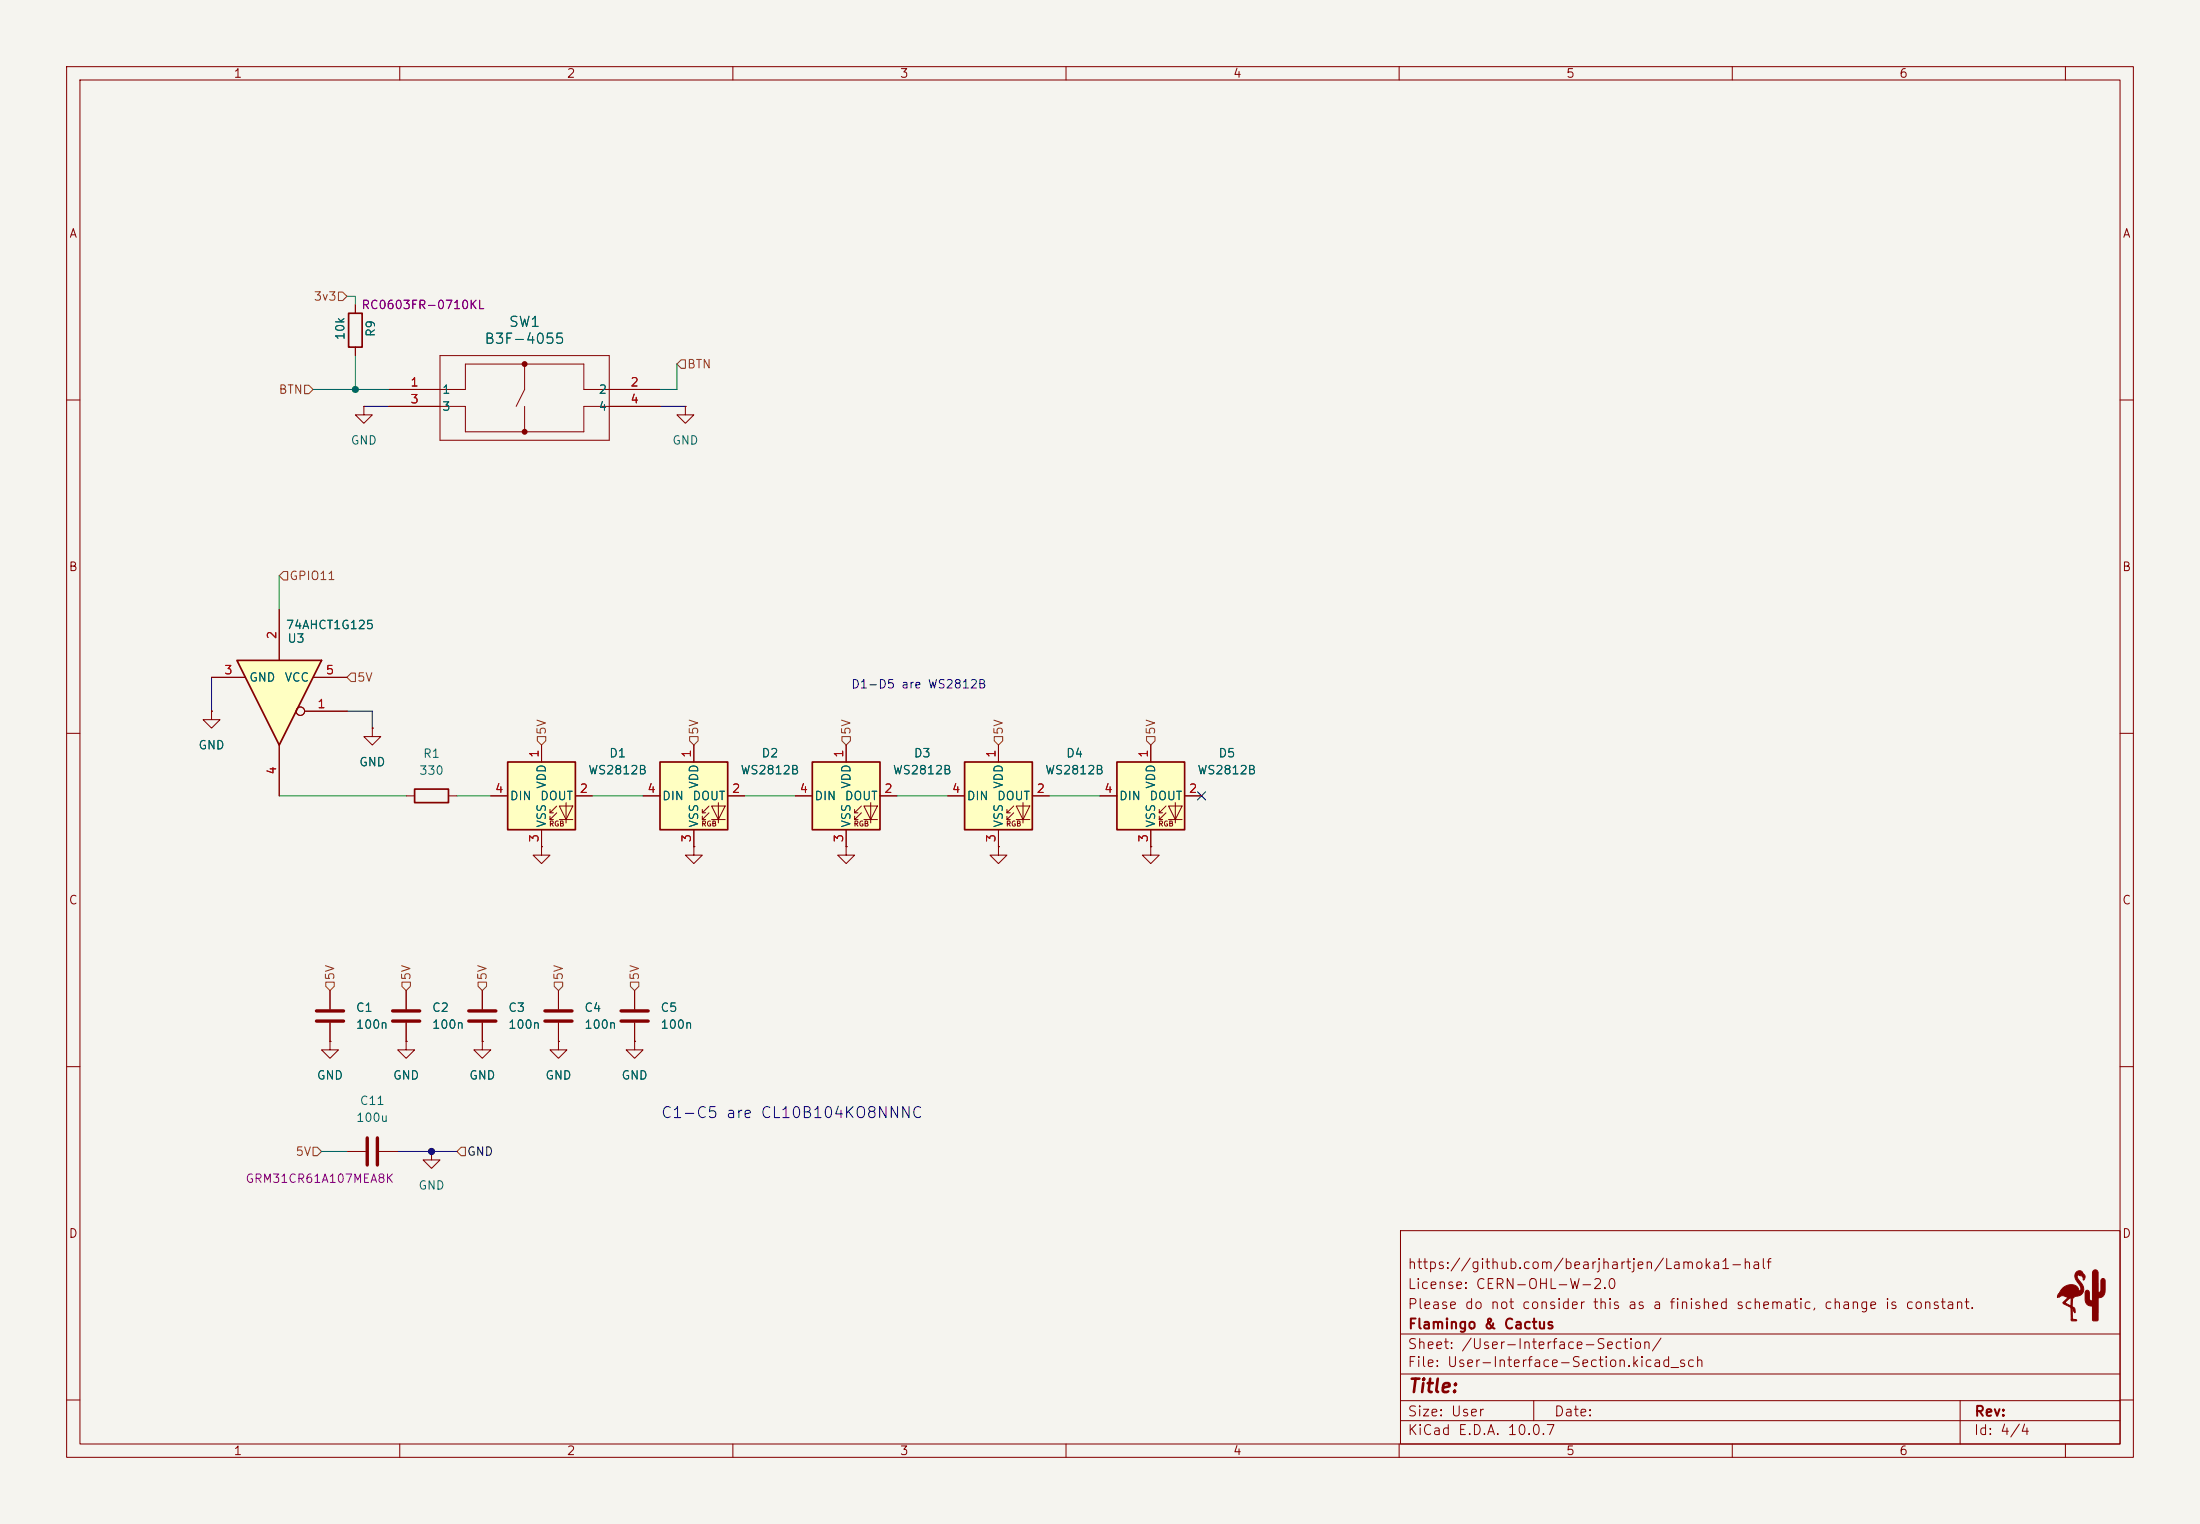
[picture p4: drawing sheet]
<svg xmlns="http://www.w3.org/2000/svg" width="330mm" height="229mm" viewBox="0 0 330 229" stroke-linecap="round" stroke-linejoin="round" font-family="sans-serif">
<path d="M0 0h330.2v228.6h-330.2z" fill="#f5f4ef" stroke="#f5f4ef" stroke-width=".15"/>
<g fill="none" stroke="#840000" stroke-width=".15">
<path d="M10 10h310.2v208.6h-310.2zM12 12h306.2v204.6h-306.2zM60 10v2M110 10v2M160 10v2M210 10v2M260 10v2M310 10v2M53.3 45.7v1.3M53.3 52.1v1.2M10 60h2M54.6 61v1.2h1.3l-1.3 1.3-1.3-1.3h1.3"/>
<path d="M54.6 61h.1M318.2 60h2M10 110h2M318.2 110h2M104.1 127v1.3h1.3l-1.3 1.2-1.2-1.2h1.2M104.1 127h.1M95.2 156.2v1.3h1.3l-1.3 1.3-1.2-1.3h1.2M95.2 156.2h.1M95.2 148.6v2.8M95.2 153.4v2.8M10 160h2M318.2 160h2"/>
<path d="M210.2 184.6h108v32h-108zM10 210h2M60 216.6v2M110 216.6v2M160 216.6v2M210 216.6v2M210.2 213.1h108M210.2 210.1h108M210.2 206.1h108M210.2 200.1h108M230.2 210.1v3M260 216.6v2"/>
<path d="M294.2 210.1v6.5M310 216.6v2M318.2 210h2"/>
</g>
<path d="M52.3 47h2.1v5.1h-2.1z" fill="none" stroke="#840000" stroke-width=".25"/>
<path d="M93.2 151.6h4.1M93.2 153.2h4.1" fill="none" stroke="#840000" stroke-width=".51"/>
<path d="M76.2 114.3h10.2v10.2h-10.2z" fill="#ffffc2"/>
<g fill="none" stroke="#840000" stroke-width=".15">
<path d="M61 119.4h1.2M67.3 119.4h1.3M73.7 119.4h2.5M81.3 111.8v2.5M86.4 119.4h2.5M81.3 124.5v2.5M82.5 121.9h.6M82.5 122.9h.6M83.6 120.9l-1.1 1v-.5M83.6 121.9l-1.1 1v-.5M83.9 120.9h2.1l-1 2zM83.9 122.9h2.1"/>
<path d="M85 120.4v3"/>
</g>
<path d="M62.2 118.4h5.1v2h-5.1zM76.2 114.3h10.2v10.2h-10.2z" fill="none" stroke="#840000" stroke-width=".25"/>
<path d="M35.6 99.1h12.7l-6.4 12.7z" fill="#ffffc2"/>
<path d="M35.6 99.1h12.7l-6.4 12.7z" fill="none" stroke="#840000" stroke-width=".25"/>
<g fill="none" stroke="#840000" stroke-width=".15">
<path d="M58.4 58.4h11.4v-3.8h17.8v3.8h11.5M66 53.3h25.4v12.7h-25.4zM78.7 54.6v3.8l-1.2 2.6M58.4 61h11.4v3.8h17.8v-3.8h11.5M78.7 61v3.8M41.9 91.4v7.7M31.7 106.7v1.3h1.3l-1.3 1.2-1.2-1.2h1.2M31.7 106.7h.1M31.7 101.6h5.1M41.9 111.8v7.6M45.7 106.7h6.4M47 101.6h5.1"/>
<path d="M55.9 109.2v1.3h1.2l-1.2 1.3-1.3-1.3h1.3M55.9 109.2h.1M81.3 127v1.3h1.2l-1.2 1.2-1.3-1.2h1.3M81.3 127h.1M149.9 127v1.3h1.2l-1.2 1.2-1.3-1.2h1.3M149.9 127h.1M49.5 156.2v1.3h1.3l-1.3 1.3-1.2-1.3h1.2M49.5 156.2h.1M49.5 148.6v2.8M49.5 153.4v2.8M61 156.2v1.3h1.2l-1.2 1.3-1.3-1.3h1.3M61 156.2h.1"/>
<path d="M61 148.6v2.8M61 153.4v2.8M72.4 156.2v1.3h1.3l-1.3 1.3-1.3-1.3h1.3M72.4 156.2h.1M72.4 148.6v2.8M72.4 153.4v2.8M83.8 156.2v1.3h1.3l-1.3 1.3-1.3-1.3h1.3M83.8 156.2h.1M83.8 148.6v2.8M83.8 153.4v2.8M52.1 172.7h2.8M56.9 172.7h2.8"/>
<path d="M64.8 172.7v1.3h1.2l-1.2 1.3-1.3-1.3h1.3M64.8 172.7h.1"/>
<circle cx="45.1" cy="106.7" r=".63"/>
</g>
<g fill="none" stroke="#840000" stroke-width=".38">
<circle cx="78.7" cy="54.6" r=".25"/>
<circle cx="78.7" cy="64.8" r=".25"/>
</g>
<path d="M47.5 151.6h4.1M47.5 153.2h4.1M58.9 151.6h4.1M58.9 153.2h4.1M70.4 151.6h4M70.4 153.2h4M81.8 151.6h4.1M81.8 153.2h4.1M55.1 170.7v4.1M56.6 170.7v4.1" fill="none" stroke="#840000" stroke-width=".51"/>
<path d="M99.1 114.3h10.1v10.2h-10.1z" fill="#ffffc2"/>
<g fill="none" stroke="#840000" stroke-width=".15">
<path d="M102.9 61v1.2h1.2l-1.2 1.3-1.3-1.3h1.3M102.9 61h.1M96.5 119.4h2.6M104.1 111.8v2.5M109.2 119.4h2.6M104.1 124.5v2.5M105.4 121.9h.5M105.4 122.9h.5M106.4 120.9l-1 1v-.5M106.4 121.9l-1 1v-.5M106.8 120.9h2l-1 2zM106.8 122.9h2"/>
<path d="M107.8 120.4v3"/>
</g>
<path d="M99.1 114.3h10.1v10.2h-10.1z" fill="none" stroke="#840000" stroke-width=".25"/>
<path d="M167.6 114.3h10.2v10.2h-10.2z" fill="#ffffc2"/>
<g fill="none" stroke="#840000" stroke-width=".15">
<path d="M165.1 119.4h2.5M172.7 111.8v2.5M177.8 119.4h2.5M172.7 127v1.3h1.3l-1.3 1.2-1.3-1.2h1.3M172.7 127h.1M172.7 124.5v2.5M174 121.9h.5M174 122.9h.5M175 120.9l-1 1v-.5M175 121.9l-1 1v-.5M175.4 120.9h2l-1 2zM175.4 122.9h2"/>
<path d="M176.4 120.4v3"/>
</g>
<path d="M167.6 114.3h10.2v10.2h-10.2z" fill="none" stroke="#840000" stroke-width=".25"/>
<path d="M121.9 114.3h10.2v10.2h-10.2z" fill="#ffffc2"/>
<path d="M119.4 119.4h2.5M127 111.8v2.5M132.1 119.4h2.5M127 124.5v2.5M128.3 121.9h.5M128.3 122.9h.5M129.3 120.9l-1 1v-.5M129.3 121.9l-1 1v-.5M129.7 120.9h2l-1 2zM129.7 122.9h2M130.7 120.4v3" fill="none" stroke="#840000" stroke-width=".15"/>
<path d="M121.9 114.3h10.2v10.2h-10.2z" fill="none" stroke="#840000" stroke-width=".25"/>
<g fill="#840000" stroke="#840000" stroke-width=".15">
<path d="M311.6 190.8a.64 .64 0 0 1 1.1 .3l.3 .4-.3 .5v-.3a.82 .82 0 0 0-.9-.4v.4l.5 .7a1.19 1.19 0 0 1 .4 1.4 1.19 1.19 0 0 1-1.3 .7l-.3 .3-.1 1.1 .4 .5v.5l-.2-.2v-.4l-.2-.1 .1 1.6 .3 .1a.18 .18 0 0 1 .2 0 .18 .18 0 0 1 .1 .2h-.8l-.1-2-1.1-.5-.1-.2h.4l.8 .5v-.5a.54 .54 0 0 0-.1-.7l-.7 .7h-.4l.8-.8-.8-.2-.6 .2v-.2l-.2 .2 .2-.5a1.85 1.85 0 0 1 2.8-1l.2 .3a.2 .2 0 0 0 .2 .2 .2 .2 0 0 0 .1-.3l-.1-.4-.3-.5a1.21 1.21 0 0 1-.3-1.6z"/>
<path d="M314.2 190.6a.42 .42 0 0 1 .4-.1 .42 .42 0 0 1 .3 .4v3a.6 .6 0 0 0 .4-.9v-.9a.36 .36 0 0 1 .5-.2 .36 .36 0 0 1 .2 .5v1.2a.93 .93 0 0 1-1.1 1.1v3.3l-.1 .1h-.6l-.1-.1v-2.1a1.15 1.15 0 0 1-1.1-1.5v-.1a.54 .54 0 0 1 .4-.7l.2 .2v1.1l.2 .2h.3v-4.2z"/>
</g>
<path d="M144.8 114.3h10.1v10.2h-10.1z" fill="#ffffc2"/>
<g fill="none" stroke="#840000" stroke-width=".15">
<path d="M53.3 45.7v1.3M53.3 52.1v1.2M58.4 58.4h7.6M91.4 58.4h7.7M58.4 61h7.6M91.4 61h7.7M41.9 91.4v7.7M31.7 106.7h.1M31.7 101.6h5.1M41.9 111.8v7.6M45.7 106.7h6.4M47 101.6h5.1"/>
<path d="M55.9 109.2h.1M73.7 119.4h2.5M81.3 111.8v2.5M86.4 119.4h2.5M96.5 119.4h2.6M104.1 111.8v2.5M109.2 119.4h2.6M119.4 119.4h2.5M127 111.8v2.5M132.1 119.4h2.5M142.2 119.4h2.6M149.9 111.8v2.5"/>
<path d="M154.9 119.4h2.6M165.1 119.4h2.5M172.7 111.8v2.5M177.8 119.4h2.5M81.3 127h.1M81.3 124.5v2.5M104.1 127h.1M104.1 124.5v2.5M127 127v1.3h1.3l-1.3 1.2-1.3-1.2h1.3M127 127h.1M127 124.5v2.5M149.9 127h.1"/>
<path d="M149.9 124.5v2.5M151.1 121.9h.5M151.1 122.9h.5M152.1 120.9l-1 1v-.5M152.1 121.9l-1 1v-.5M152.5 120.9h2.1l-1.1 2zM152.5 122.9h2.1M153.5 120.4v3M172.7 127h.1M172.7 124.5v2.5M49.5 156.2h.1M49.5 148.6v2.8"/>
<path d="M49.5 153.4v2.8M61 156.2h.1M61 148.6v2.8M61 153.4v2.8M72.4 156.2h.1M72.4 148.6v2.8M72.4 153.4v2.8M83.8 156.2h.1M83.8 148.6v2.8M83.8 153.4v2.8M95.2 156.2h.1M95.2 148.6v2.8"/>
<path d="M95.2 153.4v2.8"/>
<circle cx="45.1" cy="106.7" r=".63"/>
</g>
<path d="M144.8 114.3h10.1v10.2h-10.1z" fill="none" stroke="#840000" stroke-width=".25"/>
<g fill="none" stroke="#725600" stroke-width=".15">
<path d="M45.7 57.8h.7l.6 .6-.6 .7h-.7zM50.8 43.8h.6l.7 .7-.7 .6h-.6zM101.6 54.6l.6-.6h.7v1.2h-.7zM42.5 85.7h.7v1.3h-.7l-.6-.6zM52.7 101h.6v1.2h-.6l-.6-.6zM80.6 110.5h1.3v.6l-.6 .7-.7-.7zM103.5 110.5h1.3v.6l-.7 .7-.6-.7zM126.4 110.5h1.2v.6l-.6 .7-.6-.7zM149.2 110.5h1.3v.6l-.6 .7-.7-.7zM172.1 110.5h1.3v.6l-.7 .7-.6-.7zM48.9 147.3h1.3v.7l-.7 .6-.6-.6zM60.3 147.3h1.3v.7l-.6 .6-.7-.6z"/>
<path d="M71.8 147.3h1.2v.7l-.6 .6-.6-.6zM83.2 147.3h1.3v.7l-.7 .6-.6-.6zM94.6 147.3h1.3v.7l-.7 .6-.6-.6zM47 172.1h.6l.7 .6-.7 .7h-.6zM69.2 172.1h.6v1.3h-.6l-.6-.7z"/>
</g>
<path d="M47 58.4h11.4M52.1 44.5h1.2v1.2M53.3 53.3v5.1M101.6 54.6v3.8h-2.5M41.9 86.4v5M41.9 119.4h19.1M68.6 119.4h5.1M88.9 119.4h7.6M111.8 119.4h7.6M134.6 119.4h7.6M157.5 119.4h7.6M48.3 172.7h3.8" fill="none" stroke="#009600" stroke-width=".15"/>
<path d="M54.6 61h3.8M99.1 61h3.8M31.7 101.6v5.1M52.1 106.7h3.8v2.5M59.7 172.7h8.9" fill="none" stroke="#000" stroke-width=".15"/>
<path d="M179.7 118.8l1.2 1.2M180.9 118.8l-1.2 1.2" fill="none" stroke="#000084" stroke-width=".15"/>
<circle cx="53.3" cy="58.4" r=".46" fill="#009600" stroke="#009600" stroke-width=".15"/>
<circle cx="64.8" cy="172.7" r=".46" fill="#000" stroke="#000" stroke-width=".15"/>
<text font-size="2" fill="#840000" x="211.2" y="209.4">Title:</text>
<text font-size="1.7" fill="#0000c2" x="99.1" y="168.1">C1-C5 are CL10B104KO8NNNC</text>
<g font-size="1.5" fill="#006464">
<text x="72.6" y="52">B3F-4055</text>
<text x="76.3" y="49.4">SW1</text>
</g>
<g font-size="1.5" fill="#840000">
<text x="211.2" y="190.7">https://github.com/bearjhartjen/Lamoka1-half</text>
<text x="211.2" y="196.7">Please do not consider this as a finished schematic, change is constant.</text>
<text x="211.2" y="193.7">License: CERN-OHL-W-2.0</text>
<text x="211.2" y="202.7">Sheet: /User-Interface-Section/</text>
<text x="211.2" y="199.7">Flamingo &amp; Cactus</text>
<text x="211.2" y="205.4">File: User-Interface-Section.kicad_sch</text>
<text x="211.2" y="215.6">KiCad E.D.A. 10.0.7</text>
<text x="211.2" y="212.8">Size: User</text>
<text x="233.2" y="212.8">Date:</text>
<text x="296.2" y="215.6">Id: 4/4</text>
<text x="296.2" y="212.8">Rev:</text>
</g>
<g font-size="1.3" fill="#840000">
<text x="35" y="12">1</text>
<text x="85" y="12">2</text>
<text x="135" y="12">3</text>
<text x="185" y="12">4</text>
<text x="235" y="12">5</text>
<text x="285" y="12">6</text>
<text x="10.3" y="36">A</text>
<text x="318.5" y="36">A</text>
<text x="10.2" y="86">B</text>
<text x="318.4" y="86">B</text>
<text x="10.2" y="136">C</text>
<text x="318.4" y="136">C</text>
<text x="10.2" y="186">D</text>
<text x="318.4" y="186">D</text>
<text x="35" y="218.6">1</text>
<text x="85" y="218.6">2</text>
<text x="135" y="218.6">3</text>
<text x="185" y="218.6">4</text>
<text x="235" y="218.6">5</text>
<text x="285" y="218.6">6</text>
</g>
<g font-size="1.3" fill="#725600">
<text x="47" y="45.4">3v3</text>
<text x="41.7" y="59.4">BTN</text>
<text x="103" y="55.6">BTN</text>
<text x="43.3" y="87.3">GPIO11</text>
<text x="53.5" y="102.6">5V</text>
<text x="82.2" y="110.3" transform="rotate(-90 82.2 110.3)">5V</text>
<text x="105.1" y="110.3" transform="rotate(-90 105.1 110.3)">5V</text>
<text x="128" y="110.3" transform="rotate(-90 128 110.3)">5V</text>
<text x="150.8" y="110.3" transform="rotate(-90 150.8 110.3)">5V</text>
<text x="173.7" y="110.3" transform="rotate(-90 173.7 110.3)">5V</text>
<text x="50.5" y="147.2" transform="rotate(-90 50.5 147.2)">5V</text>
<text x="61.9" y="147.2" transform="rotate(-90 61.9 147.2)">5V</text>
<text x="73.4" y="147.2" transform="rotate(-90 73.4 147.2)">5V</text>
<text x="84.8" y="147.2" transform="rotate(-90 84.8 147.2)">5V</text>
<text x="96.2" y="147.2" transform="rotate(-90 96.2 147.2)">5V</text>
<text x="44.3" y="173.7">5V</text>
</g>
<g font-size="1.3" fill="#840084">
<text x="54.2" y="46.7">RC0603FR-0710KL</text>
<text x="36.8" y="177.7">GRM31CR61A107MEA8K</text>
</g>
<g font-size="1.3" fill="#006464">
<text x="52" y="51.1" transform="rotate(-90 52 51.1)">10k</text>
<text x="56.6" y="50.6" transform="rotate(-90 56.6 50.6)">R9</text>
<text x="66.3" y="59.4">1</text>
<text x="89.7" y="59.4">2</text>
<text x="66.3" y="61.9">3</text>
<text x="89.7" y="61.9">4</text>
<text x="52.5" y="67">GND</text>
<text x="100.8" y="67">GND</text>
<text x="42.8" y="94.7">74AHCT1G125</text>
<text x="43.1" y="96.7">U3</text>
<text x="37.3" y="102.6">GND</text>
<text x="42.6" y="102.6">VCC</text>
<text x="29.7" y="112.7">GND</text>
<text x="63.4" y="114">R1</text>
<text x="91.3" y="113.9">D1</text>
<text x="114.2" y="113.9">D2</text>
<text x="137.1" y="113.9">D3</text>
<text x="159.9" y="113.9">D4</text>
<text x="182.8" y="113.9">D5</text>
<text x="53.8" y="115.3">GND</text>
<text x="62.8" y="116.5">330</text>
<text x="82.2" y="118.4" transform="rotate(-90 82.2 118.4)">VDD</text>
<text x="88.2" y="116.5">WS2812B</text>
<text x="105.1" y="118.4" transform="rotate(-90 105.1 118.4)">VDD</text>
<text x="111.1" y="116.5">WS2812B</text>
<text x="128" y="118.4" transform="rotate(-90 128 118.4)">VDD</text>
<text x="133.9" y="116.5">WS2812B</text>
<text x="150.8" y="118.4" transform="rotate(-90 150.8 118.4)">VDD</text>
<text x="156.8" y="116.5">WS2812B</text>
<text x="173.7" y="118.4" transform="rotate(-90 173.7 118.4)">VDD</text>
<text x="179.6" y="116.5">WS2812B</text>
<text x="76.4" y="120.3">DIN</text>
<text x="81" y="120.3">DOUT</text>
<text x="82.2" y="124.2" transform="rotate(-90 82.2 124.2)">VSS</text>
<text x="99.3" y="120.3">DIN</text>
<text x="103.8" y="120.3">DOUT</text>
<text x="105.1" y="124.2" transform="rotate(-90 105.1 124.2)">VSS</text>
<text x="122.1" y="120.3">DIN</text>
<text x="126.7" y="120.3">DOUT</text>
<text x="128" y="124.2" transform="rotate(-90 128 124.2)">VSS</text>
<text x="145" y="120.3">DIN</text>
<text x="149.6" y="120.3">DOUT</text>
<text x="150.8" y="124.2" transform="rotate(-90 150.8 124.2)">VSS</text>
<text x="167.9" y="120.3">DIN</text>
<text x="172.4" y="120.3">DOUT</text>
<text x="173.7" y="124.2" transform="rotate(-90 173.7 124.2)">VSS</text>
<text x="53.3" y="152.1">C1</text>
<text x="53.3" y="154.6">100n</text>
<text x="64.8" y="152.1">C2</text>
<text x="64.8" y="154.6">100n</text>
<text x="76.2" y="152.1">C3</text>
<text x="76.2" y="154.6">100n</text>
<text x="87.6" y="152.1">C4</text>
<text x="87.6" y="154.6">100n</text>
<text x="99" y="152.1">C5</text>
<text x="99" y="154.6">100n</text>
<text x="47.5" y="162.3">GND</text>
<text x="53.9" y="166.1">C11</text>
<text x="58.9" y="162.3">GND</text>
<text x="70.3" y="162.3">GND</text>
<text x="81.8" y="162.3">GND</text>
<text x="93.2" y="162.3">GND</text>
<text x="53.4" y="168.6">100u</text>
<text x="62.7" y="178.8">GND</text>
</g>
<g font-size="1.3" fill="#a90000">
<text x="61.5" y="58.3">1</text>
<text x="94.5" y="58.3">2</text>
<text x="61.5" y="60.8">3</text>
<text x="94.5" y="60.8">4</text>
<text x="41.8" y="96" transform="rotate(-90 41.8 96)">2</text>
<text x="33.6" y="101.5">3</text>
<text x="48.8" y="101.5">5</text>
<text x="47.5" y="106.5">1</text>
<text x="81.1" y="113.8" transform="rotate(-90 81.1 113.8)">1</text>
<text x="104" y="113.8" transform="rotate(-90 104 113.8)">1</text>
<text x="126.9" y="113.8" transform="rotate(-90 126.9 113.8)">1</text>
<text x="149.7" y="113.8" transform="rotate(-90 149.7 113.8)">1</text>
<text x="172.6" y="113.8" transform="rotate(-90 172.6 113.8)">1</text>
<text x="41.8" y="116.3" transform="rotate(-90 41.8 116.3)">4</text>
<text x="74.2" y="119.2">4</text>
<text x="86.9" y="119.2">2</text>
<text x="97.1" y="119.2">4</text>
<text x="109.8" y="119.2">2</text>
<text x="119.9" y="119.2">4</text>
<text x="132.6" y="119.2">2</text>
<text x="142.8" y="119.2">4</text>
<text x="155.5" y="119.2">2</text>
<text x="165.6" y="119.2">4</text>
<text x="178.3" y="119.2">2</text>
<text x="81.1" y="126.5" transform="rotate(-90 81.1 126.5)">3</text>
<text x="104" y="126.5" transform="rotate(-90 104 126.5)">3</text>
<text x="126.9" y="126.5" transform="rotate(-90 126.9 126.5)">3</text>
<text x="149.7" y="126.5" transform="rotate(-90 149.7 126.5)">3</text>
<text x="172.6" y="126.5" transform="rotate(-90 172.6 126.5)">3</text>
</g>
<text font-size="1.3" fill="#0000c2" x="127.7" y="103.6">D1-D5 are WS2812B</text>
<text font-size="1.3" x="70" y="173.7">GND</text>
<g font-size=".8" fill="#840000">
<text x="82.3" y="124.1">RGB</text>
<text x="105.2" y="124.1">RGB</text>
<text x="128.1" y="124.1">RGB</text>
<text x="150.9" y="124.1">RGB</text>
<text x="173.8" y="124.1">RGB</text>
</g>
</svg>
